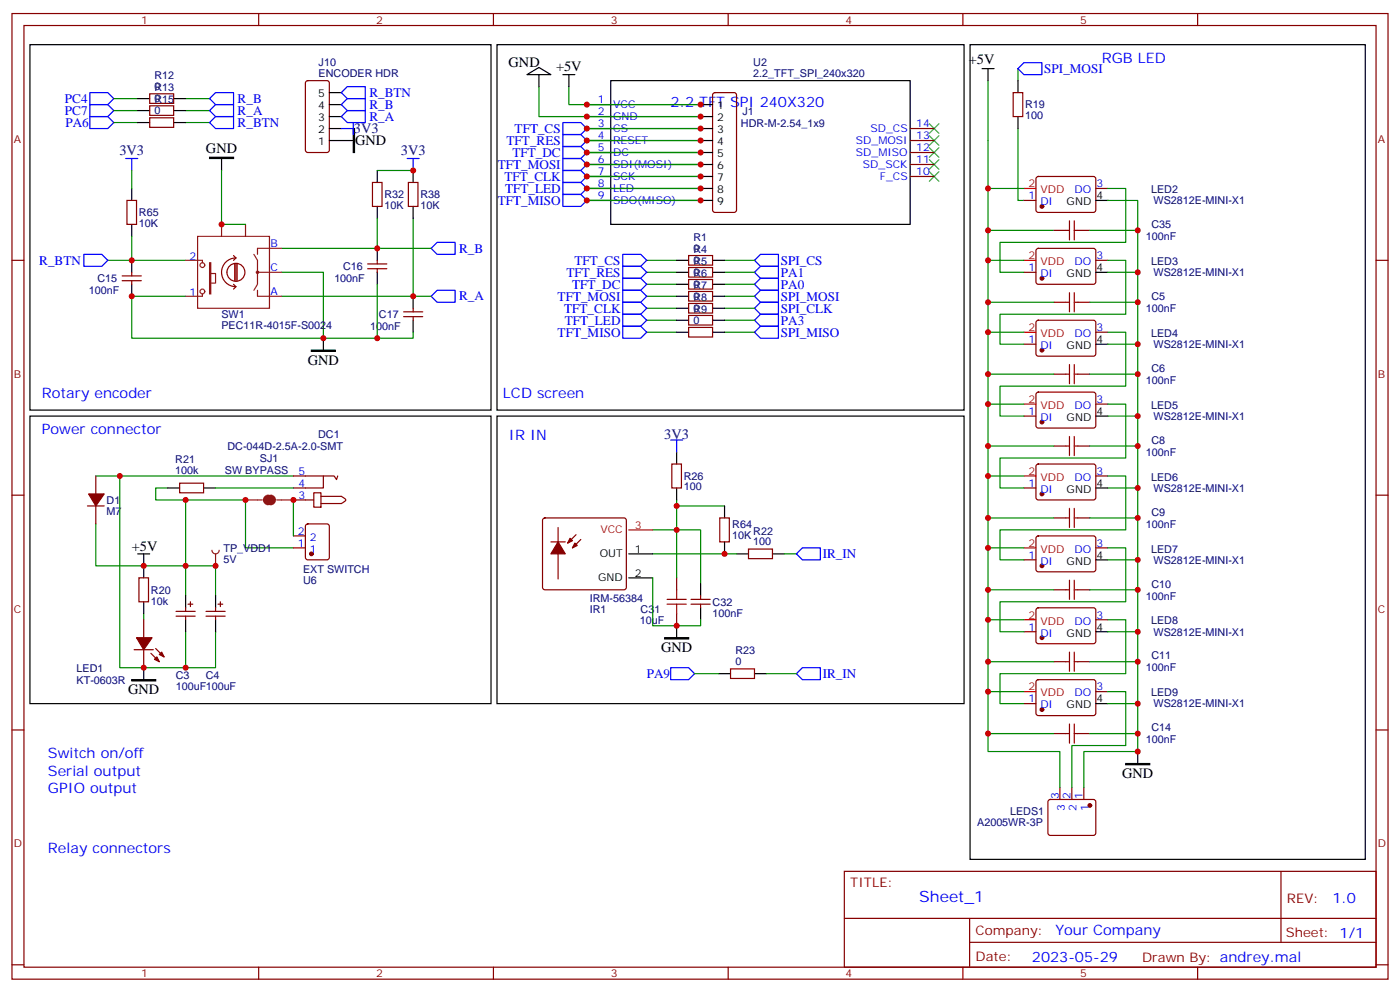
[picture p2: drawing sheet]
<svg xmlns="http://www.w3.org/2000/svg" width="412mm" height="292mm" viewBox="0 0 412 292" stroke-linecap="round" stroke-linejoin="round" font-family="sans-serif">
<g fill="none" stroke="#870000" stroke-width=".35">
<path d="M3.5 4h405.4v284.3h-405.4zM7.1 7.5h398.2v277.3h-398.2zM76.2 4v3.5M145.3 4v3.5M214.5 4v3.5M283.6 4v3.5M352.8 4v3.5M44.1 34.7h7.1v2.8h-7.1zM44.1 31.2h7.1v2.8h-7.1zM44.1 27.6h7.1v2.8h-7.1zM90.2 23.9l.5-.2h5.6l.7 .5v20l-.4 .7h-5.9l-.7-.5v-20zM172.9 37.9h7"/>
<path d="M172.9 30.8h7M172.9 34.3h7M268.1 37.9h7.1M37.4 59h2.8v7.1h-2.8zM109.7 53.7h2.8v7.1h-2.8zM120.3 53.7h2.8v7.1h-2.8zM172.9 41.4h7M172.9 44.9h7M172.9 48.4h7M172.9 52h7M172.9 55.5h7M172.9 59h7"/>
<path d="M268.1 41.4h7.1M268.1 44.9h7.1M268.1 48.4h7.1M268.1 52h7.1M3.5 76.7h3.6M202.8 78.8h7.1v2.8h-7.1zM202.8 75.2h7.1v2.9h-7.1zM405.3 76.7h3.6M36 82.7h5.6M36 81.2h5.6M38.8 80.2v1M38.8 82.7v1"/>
<path d="M202.8 96.4h7.1v2.8h-7.1zM202.8 92.9h7.1v2.8h-7.1zM202.8 89.4h7.1v2.8h-7.1zM202.8 85.8h7.1v2.9h-7.1zM202.8 82.3h7.1v2.8h-7.1zM3.5 145.8h3.6M25.8 149h4.9M28.2 140.2v5.3M28.2 149v5.3M52.9 142.3h7.1v2.8h-7.1zM86.4 140.2h12l.7 1 .4-1M86.4 147.2h6"/>
<path d="M92.4 145.1h2.1v4.2h-2.1zM94.5 146.2h6a1.62 1.62 0 0 1 1.3 1.1l-1.3 1h-6M95.2 140.2v3.5h-8.8M405.3 145.8h3.6M3.5 214.9h3.6M405.3 214.9h3.6M248.7 256.6h156.6v28.2h-156.6zM377.3 256.6v20.9M248.7 270.4h156.5M285.6 277.5h119.6M285.6 270.4v14.1M3.5 284.1h3.6"/>
<path d="M76.2 284.8v3.5M145.3 284.8v3.5M214.5 284.8v3.5M283.6 284.8v3.5M352.8 284.8v3.5M405.3 284.1h3.6"/>
</g>
<path d="M104.1 37.9h.3v7h-.3zM91.7 103.1h7.1v.4h-7.1z" fill="#000" stroke="#000" stroke-width=".35"/>
<g fill="none" stroke="#000" stroke-width=".35">
<path d="M8.8 13.2h135.8v107.6h-135.8zM146.4 13.2h137.6v107.6h-137.6zM40.6 36.1h3.5M40.6 32.6h3.5M40.6 29h3.5M51.2 36.1h3.5M51.2 32.6h3.5M51.2 29h3.5M97 37.9h3.5M97 34.3h3.5M97 30.8h3.5M97 27.3h3.5"/>
<path d="M155.2 22l3.5-2.1 3.6 2.1zM158.7 22v3.5M165.8 22h3.5M167.6 22v3.5M179.9 23.7h88.2v42.4h-88.2zM38.8 55.5v3.5M97 41.4h7.1M111.1 50.2v3.5M121.7 50.2v3.5M38.8 66.1v3.5M38.8 76.7v3.5M111.1 60.8v3.5"/>
<path d="M121.7 60.8v3.5M199.3 76.7h3.5M209.9 76.7h3.5M38.8 83.7v3.5M95.2 99.6v3.5M199.3 97.8h3.5M199.3 94.3h3.5M199.3 90.8h3.5M199.3 87.2h3.5M199.3 83.7h3.5M199.3 80.2h3.5M209.9 97.8h3.5"/>
<path d="M209.9 94.3h3.5M209.9 90.8h3.5M209.9 87.2h3.5M209.9 83.7h3.5M209.9 80.2h3.5M49.4 143.7h3.5M60 143.7h3.5"/>
</g>
<g fill="none" stroke="#00f" stroke-width=".35">
<path d="M26.5 30.8h5.2l1.8 1.8-1.8 1.7h-5.2zM26.5 27.3h5.2l1.8 1.7-1.8 1.8h-5.2zM26.5 34.3h5.2l1.8 1.8-1.8 1.8h-5.2zM61.7 36.1l1.8-1.8h5.3v3.6h-5.3zM61.7 32.6l1.8-1.8h5.3v3.5h-5.3zM61.7 29l1.8-1.7h5.3v3.5h-5.3zM100.5 37.9h3.6M102.3 32.6h5.3v3.5h-5.3l-1.8-1.8zM102.3 29h5.3v3.6h-5.3l-1.8-1.8zM102.3 25.5h5.3v3.5h-5.3l-1.8-1.7zM104.1 36.1v3.5M165.8 39.6h5.3l1.8 1.8-1.8 1.7h-5.3z"/>
<path d="M165.8 36.1h5.3l1.8 1.8-1.8 1.7h-5.3zM37 46.7h3.6M38.8 46.7v3.5M119.9 46.7h3.6M121.7 46.7v3.5M165.8 57.3h5.3l1.8 1.7-1.8 1.8h-5.3zM165.8 53.7h5.3l1.8 1.8-1.8 1.8h-5.3zM165.8 50.2h5.3l1.8 1.8-1.8 1.7h-5.3zM165.8 46.7h5.3l1.8 1.7-1.8 1.8h-5.3zM165.8 43.1h5.3l1.8 1.8-1.8 1.8h-5.3zM24.7 74.9h5.3l1.7 1.8-1.7 1.7h-5.3zM127 73.1l1.8-1.7h5.3v3.5h-5.3z"/>
<path d="M183.4 78.4h5.3l1.8 1.8-1.8 1.8h-5.3zM183.4 74.9h5.3l1.8 1.8-1.8 1.7h-5.3zM222.2 76.7l1.8-1.8h5.3v3.5h-5.3zM127 87.2l1.8-1.7h5.3v3.5h-5.3zM183.4 96.1h5.3l1.8 1.7-1.8 1.8h-5.3zM183.4 92.5h5.3l1.8 1.8-1.8 1.8h-5.3zM183.4 89h5.3l1.8 1.8-1.8 1.7h-5.3zM183.4 85.5h5.3l1.8 1.7-1.8 1.8h-5.3zM183.4 82h5.3l1.8 1.7-1.8 1.8h-5.3zM222.2 94.3l1.8-1.8h5.3v3.6h-5.3zM222.2 83.7l1.8-1.7h5.3v3.5h-5.3zM222.2 80.2l1.8-1.8h5.3v3.6h-5.3z"/>
<path d="M222.2 87.2l1.8-1.7h5.3v3.5h-5.3zM222.2 97.8l1.8-1.7h5.3v3.5h-5.3zM222.2 90.8l1.8-1.8h5.3v3.5h-5.3z"/>
</g>
<g fill="none" stroke="#008700" stroke-width=".35">
<path d="M33.5 29h7.1M33.5 32.6h7.1M33.5 36.1h7.1M54.7 29h7M54.7 32.6h7M54.7 36.1h7M158.7 25.5v8.8h47.7M167.6 25.5v5.3h38.8M111.1 50.2h10.6M31.7 76.7h7.1M38.8 69.6v7.1h15.9M111.1 64.3v8.8h-28.2"/>
<path d="M111.1 73.1h15.9M121.7 64.3v22.9h-38.8M190.5 76.7h8.8M213.4 76.7h8.8M54.7 87.2h-15.9v12.4h56.4M82.9 80.2h12.3v19.4h26.5v-1.8M121.7 87.2h5.3M190.5 87.2h8.8M190.5 80.2h8.8M190.5 83.7h8.8M190.5 90.8h8.8M190.5 94.3h8.8"/>
<path d="M190.5 97.8h8.8M213.4 87.2h8.8M213.4 80.2h8.8M213.4 83.7h8.8M213.4 90.8h8.8M213.4 94.3h8.8M213.4 97.8h8.8M28.2 154.3v12.3h14.1M28.2 140.2h7.1M49.4 143.7h-3.5v3.5h26.4v14.1h14.1M54.7 147.2v28.2M86.4 140.2h-51.1v56.4h7"/>
<path d="M54.7 186v10.6"/>
</g>
<path d="M273.8 40l2.8 2.8M273.8 36.4l2.8 2.9M276.6 40l-2.8 2.8M276.6 36.4l-2.8 2.9M273.8 50.6l2.8 2.8M273.8 47l2.8 2.8M273.8 43.5l2.8 2.8M276.6 50.6l-2.8 2.8M276.6 47l-2.8 2.8M276.6 43.5l-2.8 2.8" fill="none" stroke="#3c3" stroke-width=".35"/>
<path d="M26.1 145.5h4.6l-2.5 3.5z" fill="#870000" stroke="#870000" stroke-width=".35"/>
<path d="M62.4 162a1.06 1.06 0 0 0 1.1 1.1 1.06 1.06 0 0 0 1.1-1.1M63.5 163.1v3.5" fill="none" stroke="#8c2424" stroke-width=".35"/>
<circle cx="63.5" cy="166.6" r=".18" fill="#8c2424"/>
<g fill="none" stroke="#008700" stroke-width=".35">
<path d="M291 23.7v44.1h19.4M299.9 37.9v21.1h1.7M299.9 20.2v3.5M291 55.5h10.6M326.3 59h8.8v8.8h-14.1M326.3 55.5h5.3v15.9h-37v8.8h7M291 67.8v8.9h10.6M291 76.7v21.1h10.6M326.3 76.7h5.3v15.8h-37v8.9h7M335.1 67.8v153.5h-15.8v10.6M291 97.8v21.2h10.6M291 89h19.4"/>
<path d="M321 89h14.1M326.3 97.8h5.3v15.9h-37v8.8h7M326.3 80.2h8.8M291 119v21.2h10.6M291 110.2h19.4M321 110.2h14.1M326.3 119h5.3v15.9h-37v8.8h7M326.3 101.4h8.8M291 131.3h19.4M321 131.3h14.1M326.3 122.5h8.8M63.5 143.7h22.9"/>
<path d="M86.4 147.2v10.6M192.3 156h14.1v15.9M199.3 149h14.1M199.3 147.2v22.9M291 140.2v21.1h10.6M291 152.5h19.4M321 152.5h14.1M326.3 140.2h5.3v15.8h-37v8.9h7M326.3 143.7h8.8M42.3 166.6h21.2v8.8M192.3 163.1h24.7M231.1 163.1h3.5"/>
<path d="M291 161.3v21.2h10.6M291 173.7h19.4M321 173.7h14.1M326.3 161.3h5.3v15.9h-37v8.8h7M326.3 164.9h8.8M42.3 180.7v1.8M63.5 186v10.6h-21.2M291 182.5v21.2h10.6M291 194.8h19.4M321 194.8h14.1M326.3 182.5h5.3v15.9h-37v8.8h7M326.3 186h8.8"/>
<path d="M291 203.7v12.3h19.4M291 216v5.3h21.2v10.6M321 216h14.1M326.3 203.7h5.3v15.8h-15.9v12.4M326.3 207.2h8.8"/>
</g>
<path d="M195.8 187.8h7v.3h-7zM38.8 200.1h7.1v.4h-7.1zM331.6 224.8h7.1v.4h-7.1z" fill="#000" stroke="#000" stroke-width=".35"/>
<g fill="none" stroke="#000" stroke-width=".35">
<path d="M285.8 13.2h116.4v239.8h-116.4zM289.3 20.2h3.5M291 20.2v3.5M299.9 23.7v3.6M299.9 34.3v3.6M322.8 59h3.5M322.8 80.2h3.5M322.8 101.4h3.5M8.8 122.5h135.8v84.7h-135.8zM146.4 122.5h137.6v84.7h-137.6zM199.3 133.1v3.5M322.8 122.5h3.5"/>
<path d="M199.3 143.7v3.5M213.4 149v3.5M213.4 159.6v3.5M322.8 143.7h3.5M40.6 163.1h3.5M42.3 163.1v7M42.3 177.2v3.5M54.7 175.4v3.6M63.5 175.4v3.6M206.4 171.9v3.5M206.4 179v3.5M217 163.1h3.5"/>
<path d="M227.5 163.1h3.6M322.8 164.9h3.5M42.3 196.6v3.5M54.7 182.5v3.5M63.5 182.5v3.5M199.3 184.3v3.5M322.8 186h3.5M322.8 207.2h3.5M335.1 221.3v3.5"/>
</g>
<g fill="#870000" stroke="#870000" stroke-width=".35">
<path d="M45.5 194.1l.7-.7 .7 1.4z"/>
<path d="M46.9 192.7l.7-.7 .7 1.4z"/>
<path d="M40.2 187.8h4.6l-2.5 3.5z"/>
<circle cx="306.9" cy="60.8" r=".53"/>
<circle cx="321" cy="237.2" r=".53"/>
<circle cx="306.9" cy="82" r=".53"/>
<circle cx="306.9" cy="103.1" r=".53"/>
<circle cx="306.9" cy="124.3" r=".53"/>
<circle cx="306.9" cy="145.5" r=".53"/>
<circle cx="306.9" cy="166.6" r=".53"/>
<circle cx="306.9" cy="187.8" r=".53"/>
<circle cx="306.9" cy="209" r=".53"/>
<circle cx="91.7" cy="163.1" r=".53"/>
</g>
<g fill="none" stroke="#870000" stroke-width=".35">
<path d="M298.4 27.3h2.9v7h-2.9zM301.6 59h3.6M305.4 52.2l.5-.2h16.5l.4 .7-.1 9.4-.6 .4h-16.5l-.4-.7v-9.1zM322.8 55.5h3.5M305.4 73.3l.5-.2 16.5 .1 .4 .6-.1 9.5-.6 .4-16.5-.1-.4-.6v-9.2zM310.4 67.8h3.6M317.5 67.8h3.5M322.8 76.7h3.5M301.6 80.2h3.6M305.4 94.5l.5-.2 16.5 .1 .4 .6-.1 9.4-.6 .5-16.5-.1-.4-.6v-9.2zM310.4 89h3.6M317.5 89h3.5"/>
<path d="M322.8 97.8h3.5M301.6 101.4h3.6M305.4 115.7l.5-.2h16.5l.4 .7-.1 9.4-.6 .4h-16.5l-.4-.7v-9.1zM310.4 110.2h3.6M317.5 110.2h3.5M322.8 119h3.5M197.9 136.6h2.8v7.1h-2.8zM301.6 122.5h3.6M305.4 136.8l.5-.2 16.5 .1 .4 .6-.1 9.5-.6 .4-16.5-.1-.4-.6v-9.2zM310.4 131.3h3.6M317.5 131.3h3.5M86.4 157.8h3.6"/>
<path d="M90.2 154.5l.5-.2h5.6l.7 .4v9.4l-.4 .7-5.9 .1-.7-.5v-9.4zM212 152.5h2.8v7.1h-2.8zM301.6 143.7h3.6M305.4 158l.5-.2 16.5 .1 .4 .6-.1 9.4-.6 .5-16.5-.1-.4-.6v-9.2zM310.4 152.5h3.6M317.5 152.5h3.5M322.8 140.2h3.5M40.9 170.1h2.8v7.1h-2.8zM54.7 179v1M55.4 177.9h1.4M56.1 177.2v1.4M63.5 179v1"/>
<path d="M64.2 177.9h1.4M64.9 177.2v1.4M86.4 161.3h3.6M199.3 170.1v3.6M203.6 177.9h5.6M203.6 176.5h5.6M206.4 175.4v1.1M206.4 177.9v1.1M220.5 161.7h7v2.8h-7zM301.6 164.9h3.6M305.4 179.2l.5-.2h16.5l.4 .7-.1 9.4-.6 .4h-16.5l-.4-.7v-9.1zM310.4 173.7h3.6"/>
<path d="M317.5 173.7h3.5M322.8 161.3h3.5M39.5 191.3h5.7M42.3 182.5v5.3M42.3 191.3v5.3M44.4 192.4l2.5 2.4M45.9 191l2.4 2.4M51.9 180h5.6M51.9 181.4h5.6M54.7 181.4v1.1M60.7 180h5.6M60.7 181.4h5.6"/>
<path d="M63.5 181.4v1.1M199.3 180.7v3.6M301.6 186h3.6M310.4 194.8h3.6M317.5 194.8h3.5M322.8 182.5h3.5M301.6 207.2h3.6M305.4 200.3l.5-.2 16.5 .1 .4 .6-.1 9.5-.6 .4-16.5-.1-.4-.6v-9.2zM310.4 216h3.6M317.5 216h3.5M322.8 203.7h3.5M308.9 235.6l.5-.2h12.7l.5 .2 .2 .5-.1 9.5-.6 .4-13-.1-.4-.6v-9.2z"/>
<path d="M312.2 231.9v3.5M315.7 231.9v3.5M319.3 231.9v3.5"/>
</g>
<path d="M301.6 55.5h3.6M301.6 76.7h3.6M301.6 97.8h3.6M301.6 119h3.6M301.6 140.2h3.6M301.6 161.3h3.6M301.6 182.5h3.6M301.6 203.7h3.6" fill="none" stroke="#f00" stroke-width=".35"/>
<g fill="none" stroke="#a10000" stroke-width=".35">
<path d="M314 67.8h1M315 65v5.7M316.4 65v5.7M316.4 67.8h1.1M314 89h1M315 86.2v5.6M316.4 86.2v5.6M316.4 89h1.1M314 110.2h1M315 107.4v5.6M316.4 107.4v5.6M316.4 110.2h1.1"/>
<path d="M314 131.3h1M315 128.5v5.7M316.4 128.5v5.7M316.4 131.3h1.1M314 152.5h1M315 149.7v5.6M316.4 149.7v5.6M316.4 152.5h1.1M196.5 177.9h5.6M196.5 176.5h5.6M199.3 173.7v2.8M199.3 177.9v2.8"/>
<path d="M314 173.7h1M315 170.9v5.6M316.4 170.9v5.6M316.4 173.7h1.1M314 194.8h1M315 192v5.7M316.4 192v5.7M316.4 194.8h1.1M314 216h1M315 213.2v5.6M316.4 213.2v5.6M316.4 216h1.1"/>
</g>
<path d="M299.9 20.2l1.7-1.7h5.3v3.5h-5.3zM197.6 129.6h3.5M199.3 129.6v3.5M234.6 163.1l1.8-1.8h5.3v3.6h-5.3z" fill="none" stroke="#00f" stroke-width=".35"/>
<path d="M79 146.5a.71 .71 0 0 0-.7 .7 .71 .71 0 0 0 .7 .7M79.7 146.5a.71 .71 0 0 1 .7 .7 .71 .71 0 0 1-.7 .7" fill="none" stroke="#8c2424" stroke-width="1.8"/>
<path d="M72.3 147.2h5M81.5 147.2h4.9" fill="none" stroke="#8c2424" stroke-width=".35"/>
<path d="M160 152.7l.5-.2h23.3l.5 .2 .2 .5v19.8l-.2 .5-.5 .2h-23.3l-.5-.3-.2-.4v-19.8z" fill="#fff" stroke="#870000" stroke-width=".35"/>
<g fill="none" stroke="#000" stroke-width=".35">
<path d="M206.4 30.8h3.5M206.4 34.3h3.5M206.4 37.9h3.5M65.3 46.7v3.5M206.4 41.4h3.5M206.4 44.9h3.5M206.4 48.4h3.5M206.4 52h3.5M206.4 55.5h3.5M206.4 59h3.5M111.1 73.1v3.6M111.1 80.2v3.5"/>
<path d="M121.7 87.2v3.6M121.7 94.3v3.5M185.2 163.1h7.1M185.2 170.1h7.1M211.7 198.4h3.5M222.2 198.4h3.6"/>
</g>
<path d="M185.2 156h7.1" fill="none" stroke="#f00" stroke-width=".35"/>
<g fill="#870000" stroke="#870000" stroke-width=".35">
<path d="M164.4 159.6l2.1 3.5h-4.2z"/>
<path d="M169.3 159.9l.7 .7-1.4 .7z"/>
<path d="M167.9 158.5l.7 .7-1.4 .7z"/>
</g>
<g fill="none" stroke="#870000" stroke-width=".35">
<path d="M210.1 27.5l.5-.2h5.7l.5 .2 .2 .5v33.8l-.3 .5-.4 .2h-5.7l-.5-.2-.2-.5v-33.8zM108.3 79.1h5.6M108.3 77.7h5.6M111.1 76.7v1M111.1 79.1v1.1M118.9 93.2h5.6M118.9 91.8h5.6M121.7 90.8v1M121.7 93.2v1.1M162.3 159.6h4.2M164.4 155.3v15.2M169.7 157.4l-2.5 2.5"/>
<path d="M171.1 158.9l-2.5 2.4M215.2 197h7v2.8h-7z"/>
</g>
<g fill="none" stroke="#008700" stroke-width=".35">
<path d="M172.9 30.8h33.5M172.9 34.3h33.5M172.9 37.9h33.5M38.8 50.2v5.3M65.3 50.2v15.9h7M172.9 41.4h33.5M172.9 44.9h33.5M172.9 48.4h33.5M172.9 52h33.5M172.9 55.5h33.5M172.9 59h33.5M111.1 83.7v15.9"/>
<path d="M192.3 170.1v14.2h14.1v-1.8M204.6 198.4h7.1M225.8 198.4h8.8"/>
</g>
<path d="M197.6 196.6h5.2l1.8 1.8-1.8 1.7h-5.2zM234.6 198.4l1.8-1.8h5.3v3.5h-5.3z" fill="none" stroke="#00f" stroke-width=".35"/>
<g fill="none" stroke="#8c2424" stroke-width=".35">
<path d="M54.7 76.7h4.9v.7M58.2 69.6h21.2v21.2h-21.2zM61.7 77.4h.4v9.1h-.4zM65.3 66.1v3.5M72.3 66.1v3.5M74.8 74.9l1 1.8v7l-1 1.8M82.9 73.1h-7.1v1.8M59.6 86.5v.7h-4.9M62.1 80.5h1.4v2.9h-1.4M75.8 85.5v1.7h7.1M75.8 80.2h7.1"/>
<circle cx="59.6" cy="78.1" r=".71"/>
<circle cx="59.6" cy="85.8" r=".71"/>
<circle cx="75.8" cy="80.2" r=".35"/>
</g>
<path d="M68.8 75.2l.7 .8M69.1 77.7v5M69.5 76a4.2 4.2 0 0 0-4.2 4.2 4.2 4.2 0 0 0 4.2 4.2M69.5 76l-.7 .7M69.5 77.7v5M69.8 77.7v5M66.9 80.1a2.65 2.65 0 0 1 3.8-2.3 2.65 2.65 0 0 1 .4 4.5 2.65 2.65 0 0 1-4.2-1.5v-.6M68.8 83.7l.7 .7M69.5 84.4l-.7 .7" fill="none" stroke="#850000" stroke-width=".35"/>
<path d="M61.7 46.3h7.1v.4h-7.1z" fill="#000" stroke="#000" stroke-width=".35"/>
<g fill="#c00">
<circle cx="38.8" cy="87.2" r=".88"/>
<circle cx="121.7" cy="87.2" r=".88"/>
<circle cx="111.1" cy="73.1" r=".88"/>
<circle cx="121.7" cy="50.2" r=".88"/>
<circle cx="35.3" cy="140.2" r=".88"/>
<circle cx="54.7" cy="196.6" r=".88"/>
<circle cx="54.7" cy="166.6" r=".88"/>
<circle cx="63.5" cy="166.6" r=".88"/>
<circle cx="42.3" cy="166.6" r=".88"/>
<circle cx="42.3" cy="196.6" r=".88"/>
<circle cx="291" cy="55.5" r=".88"/>
<circle cx="335.1" cy="67.8" r=".88"/>
<circle cx="291" cy="67.8" r=".88"/>
<circle cx="291" cy="76.7" r=".88"/>
<circle cx="291" cy="97.8" r=".88"/>
<circle cx="291" cy="119" r=".88"/>
<circle cx="291" cy="140.2" r=".88"/>
<circle cx="291" cy="161.3" r=".88"/>
<circle cx="291" cy="182.5" r=".88"/>
<circle cx="335.1" cy="207.2" r=".88"/>
<circle cx="335.1" cy="186" r=".88"/>
<circle cx="335.1" cy="164.9" r=".88"/>
<circle cx="335.1" cy="143.7" r=".88"/>
<circle cx="335.1" cy="152.5" r=".88"/>
<circle cx="335.1" cy="173.7" r=".88"/>
<circle cx="335.1" cy="194.8" r=".88"/>
<circle cx="335.1" cy="216" r=".88"/>
<circle cx="291" cy="203.7" r=".88"/>
<circle cx="291" cy="194.8" r=".88"/>
<circle cx="291" cy="173.7" r=".88"/>
<circle cx="291" cy="152.5" r=".88"/>
<circle cx="291" cy="131.3" r=".88"/>
<circle cx="335.1" cy="131.3" r=".88"/>
<circle cx="335.1" cy="122.5" r=".88"/>
<circle cx="291" cy="89" r=".88"/>
<circle cx="335.1" cy="89" r=".88"/>
<circle cx="335.1" cy="101.4" r=".88"/>
<circle cx="335.1" cy="80.2" r=".88"/>
<circle cx="291" cy="110.2" r=".88"/>
<circle cx="335.1" cy="110.2" r=".88"/>
<circle cx="335.1" cy="221.3" r=".88"/>
<circle cx="291" cy="216" r=".88"/>
<circle cx="54.7" cy="147.2" r=".88"/>
<circle cx="72.3" cy="147.2" r=".88"/>
<circle cx="86.4" cy="147.2" r=".88"/>
<circle cx="199.3" cy="149" r=".88"/>
<circle cx="213.4" cy="163.1" r=".88"/>
<circle cx="199.3" cy="156" r=".88"/>
<circle cx="199.3" cy="184.3" r=".88"/>
<circle cx="38.8" cy="76.7" r=".88"/>
<circle cx="111.1" cy="99.6" r=".88"/>
<circle cx="95.3" cy="99.6" r=".88"/>
<circle cx="65.3" cy="66.1" r=".88"/>
<circle cx="172.9" cy="30.8" r=".88"/>
<circle cx="172.9" cy="34.3" r=".88"/>
<circle cx="172.9" cy="37.9" r=".88"/>
<circle cx="172.9" cy="41.4" r=".88"/>
<circle cx="172.9" cy="44.9" r=".88"/>
<circle cx="172.9" cy="48.4" r=".88"/>
<circle cx="172.9" cy="52" r=".88"/>
<circle cx="172.9" cy="55.5" r=".88"/>
<circle cx="172.9" cy="59" r=".88"/>
<circle cx="206.4" cy="30.8" r=".88"/>
<circle cx="206.4" cy="34.3" r=".88"/>
<circle cx="206.4" cy="37.9" r=".88"/>
<circle cx="206.4" cy="41.4" r=".88"/>
<circle cx="206.4" cy="44.9" r=".88"/>
<circle cx="206.4" cy="48.4" r=".88"/>
<circle cx="206.4" cy="52" r=".88"/>
<circle cx="206.4" cy="55.5" r=".88"/>
<circle cx="206.4" cy="59" r=".88"/>
</g>
<text font-size="4.6" fill="#00f" x="270.8" y="265.6">Sheet_1</text>
<g font-size="4.2">
<text x="149.8" y="19.8">GND</text>
<text x="163.8" y="20.9">+5V</text>
<text x="285.4" y="18.9">+5V</text>
<text x="60.7" y="45.1">GND</text>
<text x="104.6" y="42.8">GND</text>
<text x="90.7" y="107.4">GND</text>
<text x="38.8" y="162.4">+5V</text>
<text x="194.7" y="192">GND</text>
<text x="37.7" y="204.4">GND</text>
<text x="330.6" y="229.2">GND</text>
</g>
<g font-size="4.2" fill="#00f">
<text x="324.6" y="18.5">RGB LED</text>
<text x="197.6" y="31.5">2.2 TFT SPI 240X320</text>
<text x="12.3" y="117.2">Rotary encoder</text>
<text x="148.2" y="117.2">LCD screen</text>
<text x="12.3" y="127.8">Power connector</text>
<text x="149.9" y="129.6">IR IN</text>
<text x="14.1" y="223.1">Switch on/off</text>
<text x="14.1" y="228.4">Serial output</text>
<text x="14.1" y="233.6">GPIO output</text>
<text x="14.1" y="251.3">Relay connectors</text>
<text x="392.5" y="265.8">1.0</text>
<text x="310.9" y="275.4">Your Company</text>
<text x="304" y="283.2">2023-05-29</text>
</g>
<g font-size="4.2" fill="#000080">
<text x="104.3" y="39.3">3V3</text>
<text x="35.2" y="45.5">3V3</text>
<text x="118.1" y="45.5">3V3</text>
<text x="195.7" y="129.2">3V3</text>
</g>
<g font-size="3.9" fill="#00f">
<text x="307.6" y="21.5">SPI_MOSI</text>
<text x="108.8" y="28.6">R_BTN</text>
<text x="19.1" y="33.8">PC7</text>
<text x="19.1" y="30.3">PC4</text>
<text x="70" y="33.8">R_A</text>
<text x="70" y="30.3">R_B</text>
<text x="108.8" y="35.6">R_A</text>
<text x="108.8" y="32">R_B</text>
<text x="19.3" y="37.4">PA6</text>
<text x="70" y="37.4">R_BTN</text>
<text x="151.6" y="39.1">TFT_CS</text>
<text x="149.2" y="42.6">TFT_RES</text>
<text x="150.9" y="46.2">TFT_DC</text>
<text x="146.6" y="49.7">TFT_MOSI</text>
<text x="148.6" y="53.2">TFT_CLK</text>
<text x="148.8" y="56.8">TFT_LED</text>
<text x="146.6" y="60.3">TFT_MISO</text>
<text x="11.6" y="77.9">R_BTN</text>
<text x="135.3" y="74.4">R_B</text>
<text x="169.2" y="77.9">TFT_CS</text>
<text x="230" y="77.9">SPI_CS</text>
<text x="166.9" y="81.5">TFT_RES</text>
<text x="230" y="81.5">PA1</text>
<text x="135.3" y="88.5">R_A</text>
<text x="164.3" y="88.5">TFT_MOSI</text>
<text x="168.6" y="85">TFT_DC</text>
<text x="230" y="85">PA0</text>
<text x="230" y="88.5">SPI_MOSI</text>
<text x="166.2" y="92">TFT_CLK</text>
<text x="166.4" y="95.6">TFT_LED</text>
<text x="230" y="95.6">PA3</text>
<text x="230" y="92">SPI_CLK</text>
<text x="164.3" y="99.1">TFT_MISO</text>
<text x="230" y="99.1">SPI_MISO</text>
<text x="242.4" y="164.4">IR_IN</text>
<text x="190.5" y="199.7">PA9</text>
<text x="242.4" y="199.6">IR_IN</text>
</g>
<g font-size="3.9" fill="#800">
<text x="250.5" y="261.2">TITLE:</text>
<text x="379.1" y="265.8">REV:</text>
<text x="287.4" y="275.4">Company:</text>
<text x="378.7" y="276">Sheet: 1/1</text>
<text x="287.4" y="283">Date:</text>
<text x="336.4" y="283.1">Drawn By: andrey.mal</text>
</g>
<g font-size="3.2" fill="#800">
<text x="41.6" y="7">1</text>
<text x="110.8" y="7">2</text>
<text x="179.9" y="7">3</text>
<text x="249.1" y="7">4</text>
<text x="318.2" y="7">5</text>
<text x="4.1" y="42.1">A</text>
<text x="405.9" y="42.1">A</text>
<text x="4.1" y="111.2">B</text>
<text x="405.9" y="111.2">B</text>
<text x="4.1" y="180.4">C</text>
<text x="405.9" y="180.4">C</text>
<text x="4.1" y="249.5">D</text>
<text x="405.9" y="249.5">D</text>
<text x="41.6" y="287.8">1</text>
<text x="110.8" y="287.8">2</text>
<text x="179.9" y="287.8">3</text>
<text x="249.1" y="287.8">4</text>
<text x="318.2" y="287.8">5</text>
</g>
<g font-size="3.2" fill="#000080">
<text x="45.5" y="23.3">R12</text>
<text x="93.9" y="22.7">ENCODER HDR</text>
<text x="93.9" y="19.4">J10</text>
<text x="221.9" y="22.7">2.2_TFT_SPI_240x320</text>
<text x="221.9" y="19.5">U2</text>
<text x="45.5" y="26.8">R13</text>
<text x="45.5" y="26.6">0</text>
<text x="45.5" y="33.6">0</text>
<text x="45.5" y="30.3">R15</text>
<text x="45.5" y="30.1">0</text>
<text x="218.7" y="33.7">J1</text>
<text x="302" y="35.2">100</text>
<text x="302" y="31.9">R19</text>
<text x="218.3" y="37.3">HDR-M-2.54_1x9</text>
<text x="113.2" y="58.4">R32</text>
<text x="123.8" y="58.4">R38</text>
<text x="339.1" y="56.9">LED2</text>
<text x="40.9" y="63.7">R65</text>
<text x="113.2" y="61.6">10K</text>
<text x="123.8" y="61.6">10K</text>
<text x="339.8" y="60.1">WS2812E-MINI-X1</text>
<text x="40.9" y="66.9">10K</text>
<text x="204.3" y="70.9">R1</text>
<text x="337.5" y="70.7">100nF</text>
<text x="339.2" y="67.2">C35</text>
<text x="204.3" y="78">R5</text>
<text x="204.3" y="77.7">0</text>
<text x="204.3" y="74.4">R4</text>
<text x="204.3" y="74.2">0</text>
<text x="28.7" y="83.1">C15</text>
<text x="98.5" y="83.1">100nF</text>
<text x="101" y="79.6">C16</text>
<text x="204.3" y="81.5">R6</text>
<text x="204.3" y="81.2">0</text>
<text x="339.1" y="78">LED3</text>
<text x="339.8" y="81.3">WS2812E-MINI-X1</text>
<text x="26.2" y="86.7">100nF</text>
<text x="204.3" y="88.5">R8</text>
<text x="204.3" y="88.3">0</text>
<text x="204.3" y="85">R7</text>
<text x="204.3" y="84.8">0</text>
<text x="339.2" y="88.4">C5</text>
<text x="65.2" y="93.8">SW1</text>
<text x="111.6" y="93.7">C17</text>
<text x="204.3" y="95.4">0</text>
<text x="204.3" y="92.1">R9</text>
<text x="204.3" y="91.8">0</text>
<text x="337.5" y="91.9">100nF</text>
<text x="65.2" y="96.9">PEC11R-4015F-S0024</text>
<text x="109.1" y="97.2">100nF</text>
<text x="339.1" y="99.2">LED4</text>
<text x="339.8" y="102.5">WS2812E-MINI-X1</text>
<text x="337.5" y="113">100nF</text>
<text x="339.2" y="109.5">C6</text>
<text x="339.1" y="120.4">LED5</text>
<text x="339.8" y="123.6">WS2812E-MINI-X1</text>
<text x="93.7" y="129">DC1</text>
<text x="339.2" y="130.7">C8</text>
<text x="51.6" y="136.3">R21</text>
<text x="67" y="132.5">DC-044D-2.5A-2.0-SMT</text>
<text x="76.5" y="136">SJ1</text>
<text x="337.5" y="134.2">100nF</text>
<text x="51.6" y="139.5">100k</text>
<text x="66.3" y="139.5">SW BYPASS</text>
<text x="201.4" y="141.2">R26</text>
<text x="339.1" y="141.5">LED6</text>
<text x="31.4" y="148.4">D1</text>
<text x="201.4" y="144.4">100</text>
<text x="339.8" y="144.8">WS2812E-MINI-X1</text>
<text x="31.4" y="151.6">M7</text>
<text x="215.7" y="155.4">R64</text>
<text x="337.5" y="155.4">100nF</text>
<text x="339.2" y="151.9">C9</text>
<text x="215.7" y="158.6">10K</text>
<text x="221.9" y="160.6">100</text>
<text x="221.9" y="157.4">R22</text>
<text x="65.8" y="165.7">5V</text>
<text x="65.8" y="162.5">TP_VDD1</text>
<text x="339.1" y="162.7">LED7</text>
<text x="339.8" y="166">WS2812E-MINI-X1</text>
<text x="89.3" y="168.6">EXT SWITCH</text>
<text x="89.3" y="171.9">U6</text>
<text x="339.2" y="173">C10</text>
<text x="44.4" y="178.1">10k</text>
<text x="44.4" y="174.8">R20</text>
<text x="173.7" y="177.2">IRM-56384</text>
<text x="209.9" y="178.3">C32</text>
<text x="337.5" y="176.5">100nF</text>
<text x="173.7" y="180.4">IR1</text>
<text x="188.5" y="183.7">10uF</text>
<text x="188.7" y="180.4">C31</text>
<text x="209.9" y="181.6">100nF</text>
<text x="339.1" y="183.9">LED8</text>
<text x="339.8" y="187.1">WS2812E-MINI-X1</text>
<text x="216.6" y="195.9">0</text>
<text x="216.6" y="192.6">R23</text>
<text x="337.5" y="197.7">100nF</text>
<text x="339.2" y="194.2">C11</text>
<text x="22.6" y="201.3">KT-0603R</text>
<text x="22.6" y="198">LED1</text>
<text x="51.8" y="203.3">100uF100uF</text>
<text x="51.8" y="200">C3</text>
<text x="60.6" y="200">C4</text>
<text x="339.1" y="205">LED9</text>
<text x="339.8" y="208.3">WS2812E-MINI-X1</text>
<text x="339.2" y="215.4">C14</text>
<text x="337.5" y="218.9">100nF</text>
<text x="297.5" y="239.9">LEDS1</text>
<text x="287.8" y="243.2">A2005WR-3P</text>
</g>
<g font-size="3.2">
<text x="93.7" y="28.7">5</text>
<text x="93.7" y="35.7">3</text>
<text x="93.7" y="32.2">4</text>
<text x="211.2" y="32.2">1</text>
<text x="211.2" y="35.7">2</text>
<text x="93.7" y="39.3">2</text>
<text x="211.2" y="39.3">3</text>
<text x="93.7" y="42.8">1</text>
<text x="211.2" y="42.8">4</text>
<text x="211.2" y="46.3">5</text>
<text x="211.2" y="49.8">6</text>
<text x="211.2" y="53.4">7</text>
<text x="211.2" y="56.9">8</text>
<text x="323" y="58.7">4</text>
<text x="211.2" y="60.4">9</text>
<text x="314.2" y="60.4">GND</text>
<text x="314.2" y="81.6">GND</text>
<text x="323" y="79.8">4</text>
<text x="323" y="101">4</text>
<text x="314.2" y="102.8">GND</text>
<text x="314.2" y="123.9">GND</text>
<text x="323" y="122.2">4</text>
<text x="323" y="143.3">4</text>
<text x="314.2" y="145.1">GND</text>
<text x="176.7" y="164.1">OUT</text>
<text x="187" y="162.7">1</text>
<text x="314.2" y="166.3">GND</text>
<text x="323" y="164.5">4</text>
<text x="176.2" y="171.2">GND</text>
<text x="187" y="169.8">2</text>
<text x="323" y="185.7">4</text>
<text x="314.2" y="187.4">GND</text>
<text x="314.2" y="208.6">GND</text>
<text x="323" y="206.8">4</text>
</g>
<g font-size="3.2" fill="#00f">
<text x="176.1" y="30.4">1</text>
<text x="176.1" y="34">2</text>
<text x="180.6" y="31.9">VCC</text>
<text x="180.6" y="35.4">GND</text>
<text x="176.1" y="37.5">3</text>
<text x="176.1" y="41">4</text>
<text x="180.6" y="38.9">CS</text>
<text x="256.4" y="38.9">SD_CS</text>
<text x="269.9" y="37.5">14</text>
<text x="269.9" y="41">13</text>
<text x="176.1" y="44.6">5</text>
<text x="180.6" y="42.4">RESET</text>
<text x="180.6" y="46">DC</text>
<text x="252.1" y="42.4">SD_MOSI</text>
<text x="252.1" y="46">SD_MISO</text>
<text x="269.9" y="44.6">12</text>
<text x="176.1" y="48.1">6</text>
<text x="176.1" y="51.6">7</text>
<text x="180.6" y="49.5">SDI(MOSI)</text>
<text x="180.6" y="53">SCK</text>
<text x="254.2" y="49.5">SD_SCK</text>
<text x="259.2" y="53">F_CS</text>
<text x="269.9" y="48.1">11</text>
<text x="269.9" y="51.6">10</text>
<text x="176.1" y="55.1">8</text>
<text x="176.1" y="58.7">9</text>
<text x="180.6" y="56.6">LED</text>
<text x="303" y="58.7">1</text>
<text x="316.5" y="56.9">DO</text>
<text x="323" y="55.1">3</text>
<text x="180.6" y="60.1">SDO(MISO)</text>
<text x="306.5" y="60.4">DI</text>
<text x="55.8" y="76.7">2</text>
<text x="79.7" y="72.8">B</text>
<text x="323" y="76.3">3</text>
<text x="79.7" y="79.8">C</text>
<text x="303" y="79.8">1</text>
<text x="306.5" y="81.6">DI</text>
<text x="316.5" y="78.1">DO</text>
<text x="55.8" y="87.2">1</text>
<text x="79.7" y="86.9">A</text>
<text x="303" y="101">1</text>
<text x="316.5" y="99.2">DO</text>
<text x="323" y="97.5">3</text>
<text x="306.5" y="102.8">DI</text>
<text x="323" y="118.6">3</text>
<text x="303" y="122.2">1</text>
<text x="306.5" y="123.9">DI</text>
<text x="316.5" y="120.4">DO</text>
<text x="87.9" y="143.3">4</text>
<text x="87.9" y="139.8">5</text>
<text x="303" y="143.3">1</text>
<text x="316.5" y="141.6">DO</text>
<text x="323" y="139.8">3</text>
<text x="87.9" y="146.9">3</text>
<text x="306.5" y="145.1">DI</text>
<text x="87.8" y="161">1</text>
<text x="87.8" y="157.4">2</text>
<text x="91.3" y="159.2">2</text>
<text x="323" y="161">3</text>
<text x="91.3" y="162.7">1</text>
<text x="303" y="164.5">1</text>
<text x="306.5" y="166.3">DI</text>
<text x="316.5" y="162.7">DO</text>
<text x="303" y="185.7">1</text>
<text x="316.5" y="183.9">DO</text>
<text x="323" y="182.1">3</text>
<text x="306.5" y="187.4">DI</text>
<text x="323" y="203.3">3</text>
<text x="303" y="206.8">1</text>
<text x="306.5" y="208.6">DI</text>
<text x="316.5" y="205.1">DO</text>
<text x="311.9" y="235.2" transform="rotate(-90 311.9 235.2)">3</text>
<text x="313.6" y="238.7" transform="rotate(-90 313.6 238.7)">3</text>
<text x="315.4" y="235.2" transform="rotate(-90 315.4 235.2)">2</text>
<text x="317.1" y="238.7" transform="rotate(-90 317.1 238.7)">2</text>
<text x="318.9" y="235.2" transform="rotate(-90 318.9 235.2)">1</text>
<text x="320.7" y="238.7" transform="rotate(-90 320.7 238.7)">1</text>
</g>
<g font-size="3.2" fill="#f00">
<text x="303" y="55.1">2</text>
<text x="306.5" y="56.9">VDD</text>
<text x="303" y="76.3">2</text>
<text x="306.5" y="78.1">VDD</text>
<text x="303" y="97.5">2</text>
<text x="306.5" y="99.2">VDD</text>
<text x="303" y="118.6">2</text>
<text x="306.5" y="120.4">VDD</text>
<text x="303" y="139.8">2</text>
<text x="306.5" y="141.6">VDD</text>
<text x="187" y="155.7">3</text>
<text x="176.8" y="157.1">VCC</text>
<text x="303" y="161">2</text>
<text x="306.5" y="162.7">VDD</text>
<text x="303" y="182.1">2</text>
<text x="306.5" y="183.9">VDD</text>
<text x="303" y="203.3">2</text>
<text x="306.5" y="205.1">VDD</text>
</g>
</svg>
